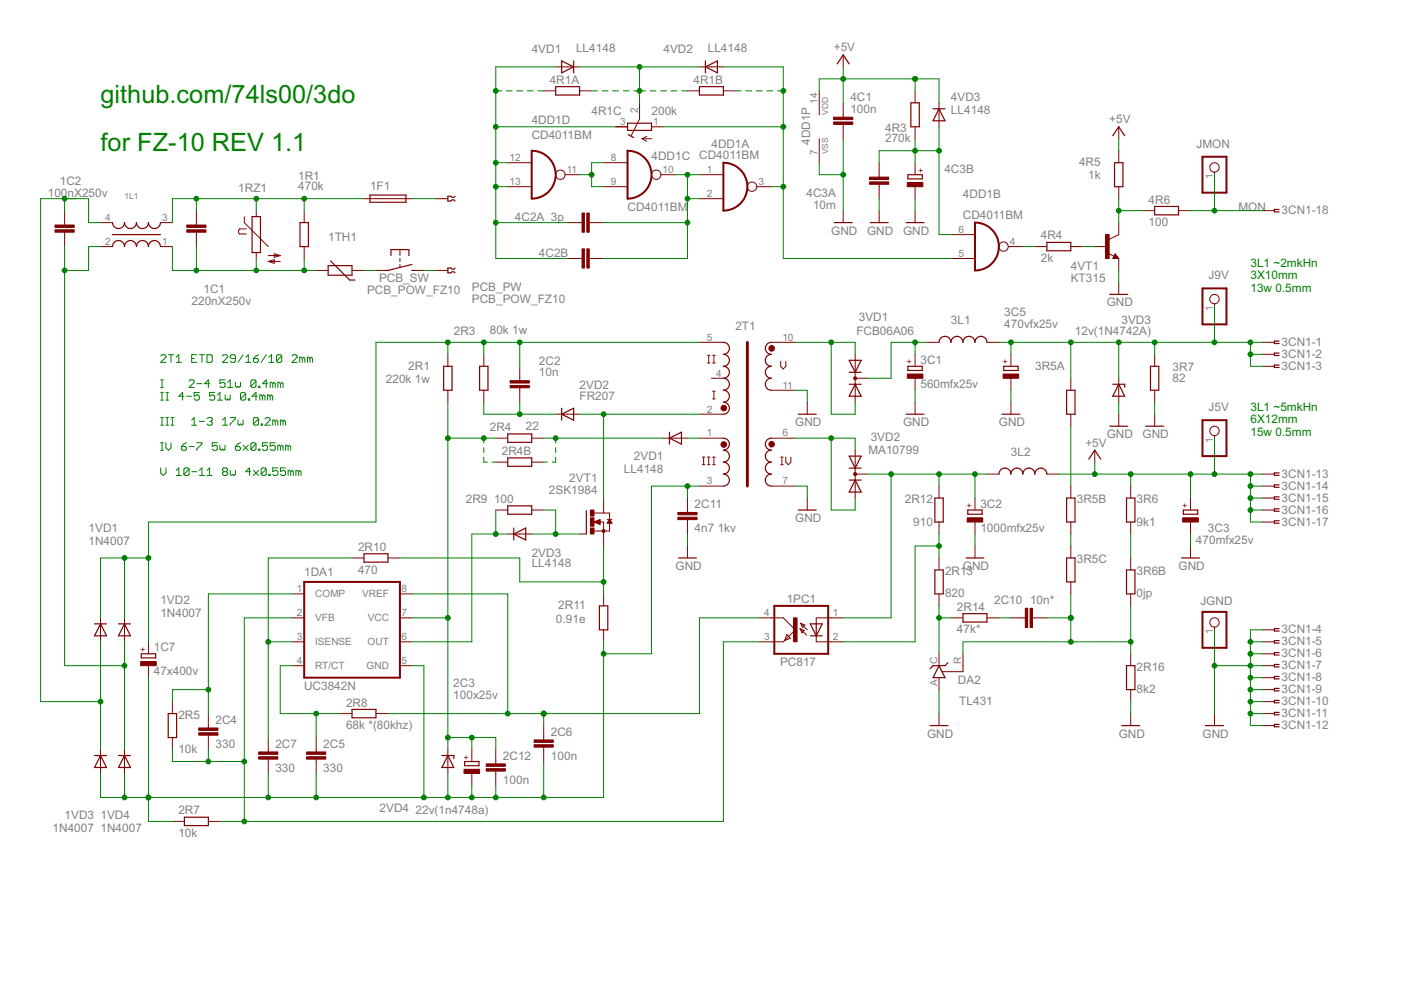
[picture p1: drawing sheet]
<svg xmlns="http://www.w3.org/2000/svg" width="297mm" height="210mm" viewBox="0 0 297 210" stroke-linecap="round" stroke-linejoin="round" font-family="sans-serif">
<g fill="none" stroke="#800000" stroke-width=".25">
<path d="M117.8 18.4h5.1v1.8h-5.1zM119.1 12.9l2.5 1.3-2.5 1.3zM121.6 12.9v2.6M148.3 18.4h5.1v1.8h-5.1zM149.6 14.2l2.5-1.3v2.6zM149.6 12.9v2.6M177.5 13.5l1.3-1.9 1.2 1.9M133.1 26.1h5v1.5h-5zM133.2 28.5l1.1 .7M192.5 37h3v.9h-3zM193.1 21.8h1.8v5.1h-1.8zM197.8 23.1h2.6"/>
<path d="M199.1 23.1l1.3 2.5h-2.6zM235.9 28.8l1.3-1.9 1.3 1.9M236.3 34.5h1.8v5.1h-1.8zM23.9 52.3a1.27 1.27 0 0 1 1.2-1.3 1.27 1.27 0 0 1 1.3 1.3 1.27 1.27 0 0 1 1.3-1.3 1.27 1.27 0 0 1 1.2 1.3 1.27 1.27 0 0 1 1.3-1.3 1.27 1.27 0 0 1 1.3 1.3 1.27 1.27 0 0 1 1.2-1.3 1.27 1.27 0 0 1 1.3 1.3M23.9 47.2a1.27 1.27 0 0 0 1.2 1.3 1.27 1.27 0 0 0 1.3-1.3 1.27 1.27 0 0 0 1.3 1.3 1.27 1.27 0 0 0 1.2-1.3 1.27 1.27 0 0 0 1.3 1.3 1.27 1.27 0 0 0 1.3-1.3 1.27 1.27 0 0 0 1.2 1.3 1.27 1.27 0 0 0 1.3-1.3M23.9 49.7h10.1M53.4 45.9h1.8v7.7h-1.8zM63.6 47.2h1.8v5.1h-1.8zM69.6 56.3h5v2.1h-5zM70.1 55.3l4 4.1h1.1M78.4 41.4h7.7v1.5h-7.7zM82.9 54.2v-1.3h3.8v1.3"/>
<path d="M87.3 56.1l-5 1.2h-.7M87.3 57.3h.7M96.5 56.8l-.5 .3-.4-.3h-.6v1h.6l.4-.2 .5 .2M96.5 41.6l-.5 .3-.4-.3h-.6v1h.6l.4-.2 .5 .2M176.9 47.2h3.8M184.5 47.2h3.8M192.1 47.2h3.8M222 51.4h5v1.8h-5zM236.4 54.3l.2 .3h-.4l.2-.5 .5 .6h-.7M244.8 43.8h5.1v1.8h-5.1zM271.2 44.4h-1v.5h1M94.1 77.7h1.7v5h-1.7z"/>
<path d="M101.7 77.7h1.8v5h-1.8zM153.4 72.6a1.27 1.27 0 0 1 1.3 1.3 1.27 1.27 0 0 1-1.3 1.2 1.27 1.27 0 0 1 1.3 1.3 1.27 1.27 0 0 1-1.3 1.3 1.27 1.27 0 0 1 1.3 1.2 1.27 1.27 0 0 1-1.3 1.3 1.27 1.27 0 0 1 1.3 1.3 1.27 1.27 0 0 1-1.3 1.2 1.27 1.27 0 0 1 1.3 1.3 1.27 1.27 0 0 1-1.3 1.3 1.27 1.27 0 0 1 1.3 1.3 1.27 1.27 0 0 1-1.3 1.2M163.5 72.6a1.27 1.27 0 0 0-1.2 1.3 1.27 1.27 0 0 0 1.2 1.2 1.27 1.27 0 0 0-1.2 1.3 1.27 1.27 0 0 0 1.2 1.3 1.27 1.27 0 0 0-1.2 1.2 1.27 1.27 0 0 0 1.2 1.3 1.27 1.27 0 0 0-1.2 1.3 1.27 1.27 0 0 0 1.2 1.2M180 76.4h2.6l-1.3 2.5zM180 78.9h2.6M192.5 77.7h3v.8h-3zM199.1 72.6a1.27 1.27 0 0 1 1.3-1.3 1.27 1.27 0 0 1 1.2 1.3 1.27 1.27 0 0 1 1.3-1.3 1.27 1.27 0 0 1 1.3 1.3 1.27 1.27 0 0 1 1.2-1.3 1.27 1.27 0 0 1 1.3 1.3 1.27 1.27 0 0 1 1.3-1.3 1.27 1.27 0 0 1 1.3 1.3M212.8 77.7h3.1v.8h-3.1zM235.3 62.4h3.8M243.9 77.7h1.8v5h-1.8zM271.2 72.3h-1v.5h1M271.2 74.9h-1v.5h1"/>
<path d="M271.2 77.4h-1v.5h1M107.7 92h5v1.8h-5zM107.7 97.1h5v1.8h-5zM119.1 87.8l2.5-1.2v2.5zM119.1 86.6v2.5M141.9 92.9l2.6-1.3v2.6zM141.9 91.6v2.6M153.4 92.9a1.27 1.27 0 0 1 1.3 1.3 1.27 1.27 0 0 1-1.3 1.2 1.27 1.27 0 0 1 1.3 1.3 1.27 1.27 0 0 1-1.3 1.3 1.27 1.27 0 0 1 1.3 1.3 1.27 1.27 0 0 1-1.3 1.2 1.27 1.27 0 0 1 1.3 1.3 1.27 1.27 0 0 1-1.3 1.3M163.5 92.9a1.27 1.27 0 0 0-1.2 1.3 1.27 1.27 0 0 0 1.2 1.2 1.27 1.27 0 0 0-1.2 1.3 1.27 1.27 0 0 0 1.2 1.3 1.27 1.27 0 0 0-1.2 1.3 1.27 1.27 0 0 0 1.2 1.2 1.27 1.27 0 0 0-1.2 1.3 1.27 1.27 0 0 0 1.2 1.3M169.2 87.8h3.9M180 81.5h2.6M180 96.7h2.6l-1.3 2.6z"/>
<path d="M180 99.3h2.6M181.3 81.5l1.3 2.5h-2.6zM192.1 87.8h3.8M212.4 87.8h3.8M226.1 82.7h1.8v5.1h-1.8zM230.8 97.3l1.3-1.9 1.3 1.9M235.3 90.4h3.8M235.9 81.5h2.6v.6M237.2 81.5l1.3 2.5h-2.6zM242.9 90.4h3.8M77.2 117.4h5.1v1.8h-5.1zM107.7 107.3h5v1.7h-5z"/>
<path d="M108.9 113.2l2.6-1.2v2.5zM108.9 112v2.5M124.3 108.3v4.9M143.8 118.3h3.9M169.2 108.1h3.9M180 101.8h2.6M181.3 101.8l1.3 2.5h-2.6zM198.2 105.6h1.8v5.1h-1.8zM204.8 118.3h3.8M205.2 108.1h3v.9h-3zM211.8 100.5a1.27 1.27 0 0 1 1.3-1.2 1.27 1.27 0 0 1 1.2 1.2 1.27 1.27 0 0 1 1.3-1.2 1.27 1.27 0 0 1 1.3 1.2 1.27 1.27 0 0 1 1.2-1.2 1.27 1.27 0 0 1 1.3 1.2 1.27 1.27 0 0 1 1.3-1.2 1.27 1.27 0 0 1 1.3 1.2M226.1 105.6h1.8v5.1h-1.8z"/>
<path d="M226.1 118.3h1.8v5.1h-1.8zM238.8 105.6h1.8v5.1h-1.8zM250.5 118.3h3.8M250.9 108.1h3v.9h-3zM271.2 100.3h-1v.5h1M271.2 102.8h-1v.5h1M271.2 105.3h-1v.6h1M271.2 107.9h-1v.5h1M271.2 110.4h-1v.5h1M20 132.3h2.6M21.3 132.3l1.3 2.5h-2.6zM25.1 132.3h2.6"/>
<path d="M26.4 132.3l1.3 2.5h-2.6zM30 138.6h3v.9h-3zM127.1 128.5h1.8v5h-1.8zM171.8 132.3h2.5l-1.2 2.5zM171.8 134.8h2.5M173.1 132.3v2.5M198.2 120.8h1.8v5.1h-1.8zM204.2 130.1h5.1v1.8h-5.1zM238.8 120.8h1.8v5.1h-1.8zM271.2 133.3h-1v.5h1M271.2 135.8h-1v.5h1M271.2 138.4h-1v.5h1"/>
<path d="M35.7 151.3h1.7v5.1h-1.7zM74.6 150.4h5.1v1.8h-5.1zM197.2 153.8h3.8M199.1 141.1l1.3 2.6h-2.6zM201 140.5l-.6 .6h-2.6l-.6 .7M237.8 153.8h3.8M238.8 141.1h1.8v5.1h-1.8zM255.6 153.8h3.8M271.2 140.9h-1v.5h1M271.2 143.4h-1v.5h1M271.2 146h-1v.5h1M271.2 148.5h-1v.5h1"/>
<path d="M271.2 151h-1v.6h1M271.2 153.6h-1v.5h1M20 160.2h2.6M21.3 160.2l1.3 2.5h-2.6zM25.1 160.2h2.6M26.4 160.2l1.3 2.5h-2.6zM39.1 173.3h5.1v1.7h-5.1zM93.7 160.2h2.5v.6M95 160.2l1.2 2.5h-2.5zM98.5 161.5h3.1v.8h-3.1z"/>
</g>
<g fill="none" stroke="#800000" stroke-width=".21">
<path d="M115.3 19.3h2.5M117.8 14.2h5.1M122.9 19.3h2.5M145.8 19.3h2.5M148.3 14.2h5.1M153.4 19.3h2.5M173.7 19.3v5M178.8 11.6v2.6M194 19.3v2.5M107.7 34.5h5M107.7 39.6h5M119.8 37h3.1"/>
<path d="M128 34.5h5.1M128 39.6h5.1M130.5 26.9h2.6M135.6 21.8v3.4l-1.8 3.6M136.1 29.4h2M136.1 29.4l1 .5M137.1 28.9l-1 .5M138.1 26.9h2.6M140.1 37h3.1M148.3 37h5.1M160.4 39.6h3.1M173.7 29.4v5.1"/>
<path d="M178.8 21.8v3M178.8 26.4v3M186.4 34.5v3M186.4 39.1v3M194 26.9v2.5M194 34.5v2.5M194 39.6v2.5M199.1 21.8v5.1M237.2 26.9v2.5M237.2 32v2.5M237.2 39.6v2.5M257.5 36.5v.5"/>
<path d="M13.7 44.7v3M13.7 49.2v3.1M21.3 52.3h2.6M21.3 47.2h2.6M34 52.3h2.6M34 47.2h2.6M41.6 44.7v3M41.6 49.2v3.1M51.8 45.9v1.3l5.1 5.1M52.2 48.5h-1.4l-.2 .3v.6l.2 .2h1.4M54.3 44.7v1.2M54.3 53.6v1.2"/>
<path d="M56.9 55.4h2.5M56.9 55.4l1.2-.3v.7zM56.9 54.2h2.5M58.1 53.8l1.3 .4-1.3 .4zM64.5 44.7v2.5M64.5 52.3v2.5M67 57.3h2.6M74.6 57.3h2.6M77.2 42.1h10.1M79.7 57.3h2.6M84.8 52.9v1.3M84.8 54.8v.6"/>
<path d="M84.8 56.1v.6M87.3 57.3h2.6M92.4 57.3h2.6M92.4 42.1h2.6M120.4 54.8h3M120.4 47.2h3M124.9 54.8h3.1M124.9 47.2h3.1M148.3 42.1h5.1M178.8 44.7v2.5M186.4 44.7v2.5M194 44.7v2.5"/>
<path d="M201.6 54.8h5.1M201.6 49.7h5.1M213.8 52.3h3.1M219.4 52.3h2.6M227 52.3h2.6M232.1 52.3h2.6M234.9 53.7l1.3 .6M236.4 53.8l.8 1h-1.3zM237.2 47.2v2.5l-2 1.1M237.2 54.8v2.5M237.2 59.9v2.5M242.3 44.7h2.5"/>
<path d="M249.9 44.7h2.5M267.7 44.7h2.5M95 75.1v2.6M102.6 75.1v2.6M110.2 77.7v3M148.3 72.6h5.1M150 77h.5M150 75.3h.5M150.3 75.3v1.7M151.1 77h.5M151.1 75.3h.5M151.4 75.3v1.7"/>
<path d="M163.5 72.6h5.1M165.5 76.6v1.1l.6 .5 .5-.5v-1.1M181.3 75.1v10.2M194 75.1v2.6M196.6 72.6h2.5M209.3 72.6h2.5M214.3 75.1v2.6M244.8 75.1v2.6M257.5 64.4v.6M267.7 72.6h2.5M267.7 75.1h2.5M267.7 77.7h2.5"/>
<path d="M95 82.7v2.6M102.6 82.7v2.6M105.1 92.9h2.6M105.1 98h2.6M110.2 82.2v3.1M112.7 92.9h2.6M112.7 98h2.6M117.8 87.8h5.1M140.7 92.9h5.1M148.3 87.8h5.1M148.3 92.9h5.1M148.9 98.5h.6"/>
<path d="M148.9 96.9h.6M149.2 96.9v1.6M150 98.5h.5M150 96.9h.5M150.3 96.9v1.6M150.8 80.2h2.6M151.1 84.6h.5M151.1 83h.5M151.1 98.5h.5M151.1 96.9h.5M151.4 83v1.6M151.4 96.9v1.6"/>
<path d="M163.5 82.7h5.1M163.5 92.9h5.1M165.5 98.5h.6M165.5 96.9h.6M165.8 96.9v1.6M166.6 96.9v1.1l.6 .5 .5-.5v-1.1M171.2 85.3v2.5M181.3 80.2h2.6M181.3 95.4v10.2M194 80.2v2.5M194 85.3v2.5M214.3 80.2v2.5"/>
<path d="M214.3 85.3v2.5M227 80.2v2.5M227 87.8v2.6M232.1 95.4v2.6M237.2 80.2v5.1M237.2 87.8v2.6M244.8 82.7v2.6M244.8 87.8v2.6M257.5 92.4v.5M74.6 118.3h2.6M82.3 118.3h2.5M105.1 108.1h2.6"/>
<path d="M107.7 113.2h5M112.7 108.1h2.6M122.9 113.2h1.4M125.9 110.7l1.3-.5v1zM126 108.8h3.2v1.4M126.1 110.7h1.1M126.1 110.6h1.1M126.4 110.8h.8M126.4 110.5h.8M126.7 111h.5M126.7 110.4h.5M127 111.1h.2"/>
<path d="M127 110.3h.2M127.1 110.7h.9v5.1M128 105.6v3.2M128.7 110.2h1.1M128.8 110.8h.9M128.9 110.7h.7M128.9 110.6h.6M129 110.5h.5M129.1 110.4h.3M129.2 110.3h.1M129.2 110.8v1.8h-3.3M129.2 110.2l.6 .7h-1.1z"/>
<path d="M145.8 105.6v3M145.8 110.2v3M145.8 115.8v2.5M148.3 103.1h5.1M163.5 103.1h5.1M171.2 105.6v2.5M181.3 100.5h2.6M199.1 103.1v2.5M199.1 110.7v2.5M199.1 118.3v2.5M206.7 105.6v2.5M206.7 110.7v2.5"/>
<path d="M206.7 115.8v2.5M209.3 100.5h2.5M222 100.5h2.5M227 103.1v2.5M227 110.7v2.5M227 115.8v2.5M239.7 103.1v2.5M239.7 110.7v2.5M239.7 118.3v2.5M252.4 105.6v2.5M252.4 110.7v2.5M252.4 115.8v2.5"/>
<path d="M267.7 108.1h2.5M267.7 110.7h2.5M267.7 103.1h2.5M267.7 100.5h2.5M267.7 105.6h2.5M21.3 131v5.1M26.4 131v5.1M31.5 136.1v2.5M62 125.9h2.5M62 131h2.5M62 136.1h2.5M84.8 125.9h2.5"/>
<path d="M84.8 131h2.5M84.8 136.1h2.5M128 125.9v2.6M128 133.5v2.6M161 131h5.1l2.5 2.5-2.5 2.6h-5.1M166.8 134.6l.8 .7-1.3 .5zM169.6 133.3l1.4 1.4M169.6 133.3l.9 .4-.5 .5zM169.8 132.1l.8 .4-.5 .5zM169.8 132.1l1.4 1.4M173.1 134.8v1.3h5.7M178.8 131h-5.7v1.3"/>
<path d="M199.1 125.9v2.6M199.1 138.6v2.5M201.6 131h2.6M204.2 138.6v3.8h-4.5M209.3 131h2.5M214.3 131h3.1M218.9 131h3.1M227 123.4v2.5M239.7 125.9v2.6M239.7 138.6v2.5M257.5 133v.5M267.7 136.1h2.5"/>
<path d="M267.7 133.5h2.5M267.7 138.6h2.5M21.3 158.9v5.1M26.4 158.9v5.1M31.5 141.1v2.6M36.6 148.8v2.5M36.6 156.4v2.5M44.2 151.3v3M44.2 155.9v3M56.9 156.4v3M62 141.1h2.5M67 156.4v3"/>
<path d="M72.1 151.3h2.5M79.7 151.3h2.6M84.8 141.1h2.5M95 158.9v5.1M100 158.9v2.6M105.1 158.9v3.1M115.3 153.8v3.1M115.3 158.4v3.1M199.1 143.7v2.5M199.1 151.3v2.5M239.7 146.2v2.6M239.7 151.3v2.5"/>
<path d="M257.5 151.3v2.5M267.7 141.1h2.5M267.7 151.3h2.5M267.7 143.7h2.5M267.7 146.2h2.5M267.7 148.8h2.5M267.7 153.8h2.5M36.6 174.2h2.5M44.2 174.2h2.5M56.9 161v3M67 161v3M100 164v2.5"/>
<path d="M105.1 163.5v3"/>
<circle cx="118.8" cy="37" r=".99"/>
<circle cx="139.1" cy="37" r=".99"/>
<circle cx="159.4" cy="39.6" r=".99"/>
<circle cx="257.5" cy="35.5" r=".99"/>
<circle cx="212.8" cy="52.3" r=".99"/>
<circle cx="257.5" cy="63.4" r=".99"/>
<circle cx="257.5" cy="91.4" r=".99"/>
<circle cx="257.5" cy="132" r=".99"/>
</g>
<path d="M112.7 32a5.1 5.1 0 0 1 5.1 5 5.1 5.1 0 0 1-5.1 5.1zM133.1 32a5.1 5.1 0 0 1 5 5 5.1 5.1 0 0 1-5 5.1zM153.4 34.5a5.1 5.1 0 0 1 5.1 5.1 5.1 5.1 0 0 1-5.1 5.1zM255 33.2h5v7.7h-5zM206.7 47.2a5.1 5.1 0 0 1 5.1 5.1 5.1 5.1 0 0 1-5.1 5zM255 61.2h5v7.6h-5zM255 89.1h5v7.6h-5zM64.5 123.4h20.3v20.3h-20.3zM164.2 128.5h11.4v10.1h-11.4zM255 129.7h5v7.7h-5z" fill="none" stroke="#800000" stroke-width=".42"/>
<g fill="#800000" stroke="#800000" stroke-width=".21">
<path d="M123.4 45.2h.5v4h-.5z"/>
<path d="M124.4 45.2h.5v4h-.5z"/>
<path d="M176.7 25.9h4.1v.5h-4.1z"/>
<path d="M176.7 24.8h4.1v.6h-4.1z"/>
<path d="M123.4 52.8h.5v4h-.5z"/>
<path d="M124.4 52.8h.5v4h-.5z"/>
<path d="M168.2 131h.8v5.1h-.8z"/>
<path d="M113.2 157.9h4.1v.5h-4.1z"/>
<path d="M113.2 156.9h4.1v.5h-4.1z"/>
<path d="M54.8 160.4h4.1v.6h-4.1z"/>
<path d="M54.8 159.4h4.1v.5h-4.1z"/>
<path d="M65 160.4h4.1v.6h-4.1z"/>
<path d="M65 159.4h4.1v.5h-4.1z"/>
<path d="M42.1 155.4h4.1v.5h-4.1z"/>
<path d="M42.1 154.3h4.1v.6h-4.1z"/>
<path d="M98.4 163.1h3.3v.9h-3.3z"/>
<path d="M217.4 129h.5v4h-.5z"/>
<path d="M218.4 129h.5v4h-.5z"/>
<path d="M29.8 140.3h3.3v.8h-3.3z"/>
<path d="M125.2 112h.7v1.2h-.7z"/>
<path d="M125.2 108.1h.7v1.3h-.7z"/>
<path d="M125.2 109.8h.7v1.8h-.7z"/>
<path d="M108.2 81.7h4v.5h-4z"/>
<path d="M108.2 80.7h4v.5h-4z"/>
<path d="M143.7 109.7h4.1v.5h-4.1z"/>
<path d="M143.7 108.6h4.1v.6h-4.1z"/>
<path d="M234.4 49.7h.8v5.1h-.8z"/>
<path d="M205.1 109.8h3.3v.9h-3.3z"/>
<path d="M192.4 79.3h3.3v.9h-3.3z"/>
<path d="M250.8 109.8h3.3v.9h-3.3z"/>
<path d="M212.7 79.3h3.3v.9h-3.3z"/>
<path d="M11.7 48.7h4v.5h-4z"/>
<path d="M11.7 47.7h4v.5h-4z"/>
<path d="M192.4 38.7h3.3v.9h-3.3z"/>
<path d="M39.6 48.7h4.1v.5h-4.1z"/>
<path d="M39.6 47.7h4.1v.5h-4.1z"/>
<path d="M184.4 38.6h4v.5h-4z"/>
<path d="M184.4 37.5h4v.6h-4z"/>
<path d="M103.1 163h4v.5h-4z"/>
<path d="M103.1 162h4v.5h-4z"/>
</g>
<g fill="#800000" stroke="#800000" stroke-width=".21">
<circle cx="128" cy="112.6" r=".33"/>
<circle cx="163.6" cy="73.9" r=".6"/>
<circle cx="153.5" cy="94.2" r=".61"/>
<circle cx="163.6" cy="94.2" r=".6"/>
<circle cx="153.5" cy="86.5" r=".61"/>
<circle cx="181.3" cy="80.2" r=".33"/>
<circle cx="181.3" cy="100.5" r=".33"/>
</g>
<path d="M158.5 72.6v30.5" fill="none" stroke="#800000" stroke-width=".61"/>
<g fill="none" stroke="#008000" stroke-width=".21">
<path d="M105.1 19.3h1.3M107.4 19.3h1.2M109.6 19.3h1.2M111.8 19.3h1.3M114 19.3h1.3M117.8 14.2h-12.7v40.6h15.3M122.9 14.2h25.4M125.4 19.3h1.3M127.7 19.3h1.2M129.9 19.3h1.2M132.1 19.3h1.3M134.4 19.3h2.4"/>
<path d="M135.6 14.2v7.6M137.8 19.3h1.3M140.1 19.3h1.2M142.3 19.3h1.2M144.5 19.3h1.3M153.4 14.2h12.7v40.6h35.5M155.9 19.3h1.2M158.1 19.3h1.3M160.4 19.3h1.2M162.6 19.3h1.3M164.8 19.3h1.3M173.7 19.3v-2.6h25.4v5.1"/>
<path d="M178.8 14.2v7.6M194 16.7v2.6M105.1 34.5h2.6M105.1 39.6h2.6M105.1 26.9h25.4M122.9 37h2.5M128 34.5h-2.6v5.1h2.6M140.7 26.9h25.4M143.2 37h5.1M145.8 37v17.8h-17.8M163.5 39.6h2.6M173.7 34.5v2.5h5.1"/>
<path d="M178.8 29.4v15.3M194 29.4v5.1M199.1 26.9v22.8h2.5M199.1 32h-12.7v2.5M237.2 29.4v2.6M257.5 37v7.7M13.7 52.3v88.8h12.7M13.7 42.1v2.6M21.3 47.2h-2.5v-5.1h-10.2v106.7h12.7M21.3 52.3h-2.5v5h-5.1M36.6 52.3v5h30.4M41.6 42.1v2.6"/>
<path d="M41.6 52.3v5M54.3 42.1v2.6M54.3 54.8v2.5M64.5 42.1v2.6M64.5 54.8v2.5M77.2 42.1h-40.6v5.1M77.2 57.3h2.5M87.3 42.1h5.1M89.9 57.3h2.5M105.1 47.2h15.3M128 47.2h17.8M145.8 42.1h2.5"/>
<path d="M186.4 42.1v2.6M194 42.1v2.6M216.9 52.3h2.5M229.6 52.3h2.5M237.2 42.1v5.1M237.2 57.3v2.6M237.2 44.7h5.1M252.4 44.7h15.3M34.1 75.5l.3-.3h.5l.3 .3v.2l-1.1 1.1h1.1M35.7 75.2h1.1M36.3 75.2v1.6M37.4 76.8h1"/>
<path d="M37.4 75.7l.5-.5v1.6M40.6 76h.6M41.7 75.2h-1.1v1.6h1.1M42.3 75.2h1M42.8 75.2v1.6M43.9 75.2h.8l.3 .3v1.1l-.3 .2h-.8zM47.2 75.5l.3-.3h.5l.3 .3v.2l-1.1 1.1h1.1M49.9 76h-.8l-.3-.3v-.2l.3-.3h.5l.3 .3v1.1l-.3 .2h-.5l-.3-.2M51.5 75.2l-1 1.6M52.1 76.8h1.1M52.1 75.7l.5-.5v1.6M53.7 76h.8l.3 .3v.3l-.3 .2h-.5l-.3-.2z"/>
<path d="M54.8 75.2l-1.1 .8M56.5 75.2l-1.1 1.6M57 76.8h1.1M57 75.7l.6-.5v1.6M59.7 75.5v1.1l-.2 .2h-.6l-.3-.2M59.7 75.5l-.2-.3h-.6l-.3 .3v1.1M59.7 75.5l-1.1 1.1M61.9 75.5l.3-.3h.5l.3 .3v.2l-1.1 1.1h1.1M64.1 76l-.3-.3h-.3v1.1M64.1 76v.8M64.1 76l.3-.3 .2 .3v.8M65.7 76l-.2-.3h-.3v1.1"/>
<path d="M65.7 76v.8M65.7 76l.3-.3 .3 .3v.8M95 72.6v2.5M102.6 72.6v2.5M110.2 72.6v5.1M148.3 72.6h-68.6v38.1h-48.2v25.4M168.6 72.6h12.7v2.5M176.2 72.6v15.2h5.1v-2.5M194 72.6v2.5M196.6 72.6h-7.7v7.6h-5M211.8 72.6h55.9M214.3 72.6v2.5"/>
<path d="M227 72.6v7.6M237.2 72.6v7.6M244.8 72.6v2.5M257.5 65v7.6M265.1 72.6v5.1h2.6M265.1 75.1h2.6M34.1 99.2v1.1l.5 .5 .6-.5v-1.1M34.1 82.2h.5M34.1 80.5h.5M34.1 84.8h.5M34.1 83.2h.5M34.1 90.1h.5"/>
<path d="M34.1 88.5h.5M34.1 95.5h.5M34.1 93.9h.5M34.4 80.5v1.7M34.4 83.2v1.6M34.4 88.5v1.6M34.4 93.9v1.6M35.2 93.9v1.1l.5 .5 .6-.5v-1.1M35.2 84.8h.5M35.2 83.2h.5M35.2 90.1h.5M35.2 88.5h.5"/>
<path d="M35.5 83.2v1.6M35.5 88.5v1.6M36.3 90.1h.5M36.3 88.5h.5M36.5 88.5v1.6M37.4 99.7l.5-.5v1.6M38.5 94.7h.8l.2 .3v.2l-.2 .3h-.6l-.2-.3zM39 84h-1.1l.8-.8v1.6M39.5 84h1.1M39.5 93.9l-.5 .2-.5 .6M40.1 80.8l.3-.3h.5l.3 .3v.3l-1.1 1.1h1.1M40.1 94.7h1.1"/>
<path d="M40.1 99.5v1.1l-.3 .2h-.5l-.3-.2M40.1 99.5l-.3-.3h-.5l-.3 .3v1.1M40.1 99.5l-1.1 1.1M40.6 89.1l.6-.6v1.6M40.6 90.1h1.1M41.7 81.3h1.1M41.7 93.9h1.1v.2l-1.1 1.1v.3M42.3 99.7l.5-.5v1.6M42.3 83.2h-1.1v.8l.5-.3h.3l.3 .3v.6l-.3 .2h-.6l-.2-.2M42.3 89.3h1M43.9 88.8l.3-.3h.5l.3 .3v.3l-.3 .2M43.9 99.7l.5-.5v1.6"/>
<path d="M44.4 81.3h-1l.8-.8v1.7M44.4 89.3h.3M44.7 89.3l.3 .3v.3l-.3 .2h-.5l-.3-.2M45.5 83.2h-1.1v.8l.9-.3 .2 .3v.6l-.2 .2h-.6l-.3-.2M46.1 93.9h-1.1v.8l.8-.3 .3 .3v.5l-.3 .3h-.5l-.3-.3M46.1 83.7l.5-.5v1.6M46.1 84.8h1.1M46.6 94.4v.8l.3 .3 .3-.3 .3 .3 .2-.3v-.8M47.2 89.1l.5-.6v1.6M47.2 90.1h1.1M47.7 80.5h-1.1v.8l.9-.2 .2 .2v.6l-.2 .3h-.6l-.3-.3M47.7 83.7v.9l.3 .2 .3-.2 .2 .2 .3-.2v-.9"/>
<path d="M48.3 81.1l.5-.6v1.7M48.3 82.2h1.1M48.8 88.5h1.1v.3l-1.1 1.1v.2M48.8 99.7v.9l.3 .2 .3-.2 .2 .2 .3-.2v-.9M49.9 81.1v.8l.3 .3 .3-.3 .2 .3 .3-.3v-.8M49.9 94.7h.8l.3 .3v.2l-.3 .3h-.5l-.3-.3zM50.5 89.1v.8l.2 .2 .3-.2 .3 .2 .2-.2v-.8M51 93.9l-.5 .2-.6 .6M51.5 94.4l1.1 1.1M52.1 83.5l-.3-.3h-.5l-.3 .3v1.1M52.1 83.5v1.1l-.3 .2h-.5l-.3-.2M52.1 83.5l-1.1 1.1"/>
<path d="M52.6 94.4l-1.1 1.1M52.6 84.6h.3v.2h-.3zM53.7 99.7l1.1 1.1M54.3 80.8v1.1l-.3 .3h-.6l-.2-.3M54.3 80.8l-.3-.3h-.6l-.2 .3v1.1M54.3 94.1l-.3-.2h-.6l-.2 .2v1.1M54.3 94.1v1.1l-.3 .3h-.6l-.2-.3M54.3 80.8l-1.1 1.1M54.3 94.1l-1.1 1.1M54.5 84h-1.1l.9-.8v1.6M54.8 88.8l-.3-.3h-.5l-.3 .3v1.1M54.8 81.9h.3v.3h-.3z"/>
<path d="M54.8 88.8v1.1l-.3 .2h-.5l-.3-.2M54.8 95.2h.3v.3h-.3zM54.8 88.8l-1.1 1.1M54.8 99.7l-1.1 1.1M55.4 89.9h.2v.2h-.2zM55.6 84l-.2-.3h-.3v1.1M55.6 84v.8M55.6 84l.3-.3 .3 .3v.8M56.2 88.8l.3-.3h.5l.3 .3v.3l-1.1 1h1.1M56.5 99.5v1.1l-.3 .2h-.6l-.2-.2M56.5 99.5l-.3-.3h-.6l-.2 .3v1.1M56.5 99.5l-1.1 1.1"/>
<path d="M56.7 93.9h-1.1v.8l.9-.3 .2 .3v.5l-.2 .3h-.6l-.3-.3M56.7 81.3h-1.1l.9-.8v1.7M57.3 84v.8M57.3 84l.3-.3 .2 .3v.8M57.3 84l-.3-.3h-.3v1.1M57.8 81.3l-.2-.2h-.3v1.1M57.8 81.3v.9M57.8 81.3l.3-.2 .3 .2v.9M58.4 89.3l.2-.2 .3 .2v.8M58.4 93.9h-1.1v.8l.8-.3 .3 .3v.5l-.3 .3h-.5l-.3-.3M58.4 89.3l-.3-.2h-.3v1M58.4 89.3v.8"/>
<path d="M58.9 99.2h-1.1v.8l.8-.3 .3 .3v.6l-.3 .2h-.5l-.3-.2M59.5 81.3l-.3-.2h-.3v1.1M59.5 94.7l-.3-.3h-.3v1.1M59.5 81.3v.9M59.5 94.7v.8M59.5 81.3l.2-.2 .3 .2v.9M59.5 94.7l.2-.3 .3 .3v.8M60 89.3l-.3-.2h-.2v1M60 89.3v.8M60 89.3l.3-.2 .2 .2v.8M60.5 99.2h-1v.8l.8-.3 .2 .3v.6l-.2 .2h-.6l-.2-.2M61.1 94.7l-.3-.3h-.2v1.1"/>
<path d="M61.1 94.7v.8M61.1 94.7l.3-.3 .2 .3v.8M95 85.3v73.6M95 92.9h10.1M102.6 96.9v1.1h.8M102.6 85.3v2.5h15.2M102.6 92.9v1M102.6 94.9v1M104.4 98h.7M110.2 85.3v2.5M115.3 92.9h25.4M115.3 98h.8"/>
<path d="M117.8 96.9v1.1h-.7M117.8 92.9v1M117.8 94.9v1M122.9 87.8h25.4M128 87.8v17.8M145.8 92.9h2.5M168.6 82.7h2.6v2.6M168.6 92.9h12.7v2.5M176.2 92.9v15.2h5.1v-2.5M194 82.7v2.6M214.3 82.7v2.6M227 90.4v12.7"/>
<path d="M232.1 98v2.5M237.2 85.3v2.5M244.8 85.3v2.5M257.5 92.9v7.6M26.4 118.3v12.7M31.5 118.3h-10.2v12.7M37.4 100.8h1M40.6 100h1.1M42.3 100.8h1M43.9 100.8h1.1M47.5 100l-.3-.3v-.2l.3-.3h.5l.3 .3v.2l-.3 .3M47.5 100l-.3 .3v.3l.3 .2h.5l.3-.2v-.3l-.3-.3"/>
<path d="M47.5 100h.5M53.2 100h-1.1l.8-.8v1.6M57 100.6h.3v.2h-.3zM61.6 100l-.2-.3h-.3v1.1M61.6 100v.8M61.6 100l.3-.3 .3 .3v.8M63.3 100l-.3-.3h-.3v1.1M63.3 100v.8M63.3 100l.2-.3 .3 .3v.8M74.6 118.3h-17.7v38.1M84.8 118.3h25.4v5.1h17.8M105.1 108.1v5.1"/>
<path d="M107.7 113.2h-7.7v22.9h-12.7M112.7 113.2h10.2M115.3 108.1h2.5v5.1M128 115.8v10.1M145.8 103.1v2.5M145.8 113.2v2.6M148.3 103.1h-10.2v35.5h-10.1M168.6 103.1h2.6v2.5M183.9 100.5h25.4M188.9 100.5v30.5h-10.1M199.1 115.8h-5.1v20.3h-15.2M199.1 100.5v2.6"/>
<path d="M199.1 113.2v5.1M206.7 100.5v5.1M206.7 113.2v2.6M224.5 100.5h43.2M227 113.2v2.6M239.7 100.5v2.6M239.7 113.2v5.1M252.4 100.5v5.1M252.4 113.2v2.6M265.1 100.5v10.2h2.6M265.1 103.1h2.6M265.1 105.6h2.6"/>
<path d="M265.1 108.1h2.6M21.3 136.1v22.8M26.4 136.1v22.8M56.9 136.1h5.1M62 125.9h-17.8v25.4M62 131h-10.2v43.2M87.3 125.9h20.4v25.4M87.3 131h7.7M128 136.1v33h-106.7v-5.1M161 131h-12.7v20.3h-66M161 136.1h-7.6v38.1h-106.7M199.1 128.5v10.1"/>
<path d="M199.1 131h2.5M211.8 131h2.5M222 131h5M227 125.9v10.2M239.7 128.5v10.1M239.7 136.1h-35.5v2.5M257.5 133.5v17.8M265.1 138.6h2.6M265.1 136.1h2.6M267.7 133.5h-2.6v20.3h2.6M31.5 143.7v30.5h5.1M36.6 158.9v2.6h15.2"/>
<path d="M44.2 158.9v2.6M44.2 146.2h-7.6v2.6M62 141.1h-2.6v10.2h12.7M67 151.3v5.1M87.3 141.1h2.6v28M95 156.4h10.1v2.5M100 156.4v2.5M115.3 151.3v2.5M199.1 146.2v5.1M239.7 148.8v2.5M257.5 141.1h10.2M265.1 151.3h2.6"/>
<path d="M265.1 148.8h2.6M265.1 146.2h2.6M265.1 143.7h2.6M26.4 164v5.1M56.9 164v5.1M67 164v5.1M95 164v5.1M100 166.5v2.6M105.1 166.5v2.6M115.3 161.5v7.6"/>
</g>
<g fill="#008000" stroke="#008000" stroke-width=".21">
<circle cx="105.1" cy="26.9" r=".51"/>
<circle cx="105.1" cy="34.5" r=".51"/>
<circle cx="105.1" cy="39.6" r=".51"/>
<circle cx="105.1" cy="47.2" r=".51"/>
<circle cx="105.1" cy="19.3" r=".51"/>
<circle cx="125.4" cy="37" r=".51"/>
<circle cx="166.1" cy="19.3" r=".51"/>
<circle cx="166.1" cy="26.9" r=".51"/>
<circle cx="166.1" cy="39.6" r=".51"/>
<circle cx="135.6" cy="14.2" r=".51"/>
<circle cx="135.6" cy="19.3" r=".51"/>
<circle cx="252.4" cy="100.5" r=".51"/>
<circle cx="239.7" cy="100.5" r=".51"/>
<circle cx="265.1" cy="105.6" r=".51"/>
<circle cx="265.1" cy="103.1" r=".51"/>
<circle cx="265.1" cy="108.1" r=".51"/>
<circle cx="257.5" cy="100.5" r=".51"/>
<circle cx="232.1" cy="100.5" r=".51"/>
<circle cx="265.1" cy="100.5" r=".51"/>
<circle cx="178.8" cy="16.7" r=".51"/>
<circle cx="194" cy="16.7" r=".51"/>
<circle cx="265.1" cy="151.3" r=".51"/>
<circle cx="265.1" cy="148.8" r=".51"/>
<circle cx="265.1" cy="146.2" r=".51"/>
<circle cx="265.1" cy="143.7" r=".51"/>
<circle cx="265.1" cy="141.1" r=".51"/>
<circle cx="265.1" cy="138.6" r=".51"/>
<circle cx="265.1" cy="136.1" r=".51"/>
<circle cx="257.5" cy="141.1" r=".51"/>
<circle cx="178.8" cy="37" r=".51"/>
<circle cx="145.8" cy="47.2" r=".51"/>
<circle cx="145.8" cy="42.1" r=".51"/>
<circle cx="145.8" cy="37" r=".51"/>
<circle cx="115.3" cy="151.3" r=".51"/>
<circle cx="107.7" cy="151.3" r=".51"/>
<circle cx="67" cy="151.3" r=".51"/>
<circle cx="67" cy="169.1" r=".51"/>
<circle cx="31.5" cy="169.1" r=".51"/>
<circle cx="95" cy="169.1" r=".51"/>
<circle cx="100" cy="169.1" r=".51"/>
<circle cx="115.3" cy="169.1" r=".51"/>
<circle cx="89.9" cy="169.1" r=".51"/>
<circle cx="56.9" cy="169.1" r=".51"/>
<circle cx="145.8" cy="103.1" r=".51"/>
<circle cx="26.4" cy="169.1" r=".51"/>
<circle cx="128" cy="138.6" r=".51"/>
<circle cx="105.1" cy="169.1" r=".51"/>
<circle cx="56.9" cy="136.1" r=".51"/>
<circle cx="44.2" cy="146.2" r=".51"/>
<circle cx="95" cy="131" r=".51"/>
<circle cx="95" cy="156.4" r=".51"/>
<circle cx="95" cy="92.9" r=".51"/>
<circle cx="102.6" cy="92.9" r=".51"/>
<circle cx="100" cy="156.4" r=".51"/>
<circle cx="105.1" cy="113.2" r=".51"/>
<circle cx="117.8" cy="113.2" r=".51"/>
<circle cx="199.1" cy="115.8" r=".51"/>
<circle cx="206.7" cy="100.5" r=".51"/>
<circle cx="199.1" cy="100.5" r=".51"/>
<circle cx="188.9" cy="100.5" r=".51"/>
<circle cx="199.1" cy="131" r=".51"/>
<circle cx="128" cy="87.8" r=".51"/>
<circle cx="110.2" cy="72.6" r=".51"/>
<circle cx="26.4" cy="118.3" r=".51"/>
<circle cx="31.5" cy="118.3" r=".51"/>
<circle cx="95" cy="72.6" r=".51"/>
<circle cx="102.6" cy="72.6" r=".51"/>
<circle cx="117.8" cy="92.9" r=".51"/>
<circle cx="257.5" cy="44.7" r=".51"/>
<circle cx="110.2" cy="87.8" r=".51"/>
<circle cx="41.6" cy="57.3" r=".51"/>
<circle cx="54.3" cy="57.3" r=".51"/>
<circle cx="64.5" cy="57.3" r=".51"/>
<circle cx="41.6" cy="42.1" r=".51"/>
<circle cx="54.3" cy="42.1" r=".51"/>
<circle cx="64.5" cy="42.1" r=".51"/>
<circle cx="51.8" cy="161.5" r=".51"/>
<circle cx="51.8" cy="174.2" r=".51"/>
<circle cx="44.2" cy="161.5" r=".51"/>
<circle cx="176.2" cy="72.6" r=".51"/>
<circle cx="176.2" cy="92.9" r=".51"/>
<circle cx="194" cy="72.6" r=".51"/>
<circle cx="227" cy="136.1" r=".51"/>
<circle cx="227" cy="131" r=".51"/>
<circle cx="239.7" cy="136.1" r=".51"/>
<circle cx="21.3" cy="148.8" r=".51"/>
<circle cx="13.7" cy="42.1" r=".51"/>
<circle cx="214.3" cy="72.6" r=".51"/>
<circle cx="244.8" cy="72.6" r=".51"/>
<circle cx="227" cy="72.6" r=".51"/>
<circle cx="265.1" cy="75.1" r=".51"/>
<circle cx="257.5" cy="72.6" r=".51"/>
<circle cx="265.1" cy="72.6" r=".51"/>
<circle cx="237.2" cy="72.6" r=".51"/>
<circle cx="26.4" cy="141.1" r=".51"/>
<circle cx="13.7" cy="57.3" r=".51"/>
<circle cx="237.2" cy="44.7" r=".51"/>
<circle cx="194" cy="32" r=".51"/>
<circle cx="199.1" cy="32" r=".51"/>
<circle cx="128" cy="123.4" r=".51"/>
</g>
<g font-size="6" fill="#008000">
<text x="21.3" y="21.8">github.com/74ls00/3do</text>
<text x="21.3" y="32">for FZ-10 REV 1.1</text>
</g>
<g font-size="2.8" fill="#808080">
<text x="112.7" y="11.2">4VD1</text>
<text x="122.1" y="11.1">LL4148</text>
<text x="140.7" y="11.2">4VD2</text>
<text x="150.1" y="11.1">LL4148</text>
<text x="176.8" y="10.9">+5V</text>
<text x="116.5" y="17.8">4R1A</text>
<text x="147" y="17.8">4R1B</text>
<text x="180.3" y="24">100n</text>
<text x="180.3" y="21.4">4C1</text>
<text x="201.6" y="21.3">4VD3</text>
<text x="112.7" y="29.4">CD4011BM</text>
<text x="112.7" y="26.2">4DD1D</text>
<text x="125.4" y="24.5">4R1C</text>
<text x="138.1" y="24.3">200k</text>
<text x="187.7" y="27.9">4R3</text>
<text x="201.6" y="24.1">LL4148</text>
<text x="235.2" y="26.1">+5V</text>
<text x="138.1" y="33.9">4DD1C CD4011BM</text>
<text x="150.8" y="31.3">4DD1A</text>
<text x="171.8" y="30.7" transform="rotate(-90 171.8 30.7)">4DD1P</text>
<text x="187.7" y="30.2">270k</text>
<text x="228.8" y="35.2">4R5</text>
<text x="253.7" y="31.3">JMON</text>
<text x="10.1" y="41.7">100nX250v</text>
<text x="12.7" y="39.2">1C2</text>
<text x="50.5" y="40.7">1RZ1</text>
<text x="63.2" y="40.3">470k</text>
<text x="63.2" y="38.1">1R1</text>
<text x="78.5" y="40.2">1F1</text>
<text x="171" y="41.7">4C3A</text>
<text x="200.2" y="36.8">4C3B</text>
<text x="204.2" y="42">4DD1B</text>
<text x="230.7" y="38.1">1k</text>
<text x="109.2" y="46.8">4C2A 3p</text>
<text x="133.1" y="44.7">CD4011BM</text>
<text x="172.4" y="44.3">10m</text>
<text x="204.2" y="46.4">CD4011BM</text>
<text x="243.5" y="48">100</text>
<text x="243.5" y="43.2">4R6</text>
<text x="262.6" y="44.7">MON</text>
<text x="271.7" y="45.4">3CN1-18</text>
<text x="69.6" y="51">1TH1</text>
<text x="176.2" y="49.7">GND</text>
<text x="183.9" y="49.7">GND</text>
<text x="191.5" y="49.7">GND</text>
<text x="220.7" y="50.8">4R4</text>
<text x="80.4" y="59.9">PCB_SW</text>
<text x="114.3" y="54.4">4C2B</text>
<text x="220.7" y="55.6">2k</text>
<text x="227" y="59.9">KT315</text>
<text x="227" y="57.4">4VT1</text>
<text x="256.2" y="59.3">J9V</text>
<text x="40.6" y="64.6">220nX250v</text>
<text x="43.2" y="62">1C1</text>
<text x="77.8" y="62.4">PCB_POW_FZ10</text>
<text x="100" y="64.2">PCB_POW_FZ10</text>
<text x="100" y="61.7">PCB_PW</text>
<text x="234.6" y="65">GND</text>
<text x="96.2" y="71.1">2R3</text>
<text x="103.9" y="70.8">80k 1w</text>
<text x="155.9" y="70">2T1</text>
<text x="181.6" y="71">FCB06A06</text>
<text x="182.1" y="68">3VD1</text>
<text x="201.6" y="68.8">3L1</text>
<text x="212.9" y="69.6">470vfx25v</text>
<text x="212.9" y="67">3C5</text>
<text x="227.9" y="70.9">12v(1N4742A)</text>
<text x="237.8" y="68.7">3VD3</text>
<text x="114.3" y="77.3">2C2</text>
<text x="195.2" y="77.2">3C1</text>
<text x="271.7" y="73.3">3CN1-1</text>
<text x="271.7" y="75.9">3CN1-2</text>
<text x="81.8" y="81.2">220k 1w</text>
<text x="86.6" y="78.4">2R1</text>
<text x="114.3" y="79.8">10n</text>
<text x="122.9" y="82.5">2VD2</text>
<text x="195.2" y="82.3">560mfx25v</text>
<text x="219.5" y="78.4">3R5A</text>
<text x="248.6" y="81">82</text>
<text x="248.6" y="78.7">3R7</text>
<text x="271.7" y="78.4">3CN1-3</text>
<text x="122.9" y="84.8">FR207</text>
<text x="256.2" y="87.2">J5V</text>
<text x="103.9" y="91.4">2R4</text>
<text x="111.5" y="91.1">22</text>
<text x="168.6" y="90.4">GND</text>
<text x="184.6" y="93.4">3VD2</text>
<text x="191.5" y="90.4">GND</text>
<text x="211.8" y="90.4">GND</text>
<text x="230.1" y="94.7">+5V</text>
<text x="234.6" y="92.9">GND</text>
<text x="242.3" y="92.9">GND</text>
<text x="106.4" y="96.5">2R4B</text>
<text x="132.3" y="100.3">LL4148</text>
<text x="134.4" y="97.5">2VD1</text>
<text x="184.1" y="96.4">MA10799</text>
<text x="214.3" y="96.7">3L2</text>
<text x="271.7" y="101.3">3CN1-13</text>
<text x="98.8" y="106.6">2R9</text>
<text x="104.7" y="106.6">100</text>
<text x="116.4" y="104.8">2SK1984</text>
<text x="120.7" y="102.3">2VT1</text>
<text x="147.3" y="107.8">2C11</text>
<text x="191.8" y="106.6">2R12</text>
<text x="207.9" y="107.7">3C2</text>
<text x="228.3" y="106.6">3R5B</text>
<text x="241" y="106.6">3R6</text>
<text x="271.7" y="103.8">3CN1-14</text>
<text x="271.7" y="106.4">3CN1-15</text>
<text x="18.8" y="112.7">1VD1</text>
<text x="147.3" y="112.8">4n7</text>
<text x="152.2" y="112.8">1kv</text>
<text x="168.6" y="110.7">GND</text>
<text x="193.6" y="111.4">910</text>
<text x="207.9" y="112.7">1000mfx25v</text>
<text x="241" y="111.4">9k1</text>
<text x="256.1" y="112.7">3C3</text>
<text x="271.7" y="108.9">3CN1-16</text>
<text x="271.7" y="111.4">3CN1-17</text>
<text x="18.8" y="115.5">1N4007</text>
<text x="75.9" y="116.8">2R10</text>
<text x="112.7" y="118">2VD3</text>
<text x="228.3" y="119.3">3R5C</text>
<text x="253.6" y="115.3">470mfx25v</text>
<text x="64.5" y="122.1">1DA1</text>
<text x="75.9" y="121.6">470</text>
<text x="112.7" y="120.3">LL4148</text>
<text x="143.2" y="120.8">GND</text>
<text x="200.4" y="121.9">2R13</text>
<text x="204.2" y="120.8">GND</text>
<text x="241" y="121.9">3R6B</text>
<text x="249.9" y="120.8">GND</text>
<text x="34" y="130.8">1N4007</text>
<text x="34" y="128">1VD2</text>
<text x="118.4" y="129.2">2R11</text>
<text x="166.8" y="127.8">1PC1</text>
<text x="200.4" y="126.7">820</text>
<text x="202.9" y="129.5">2R14</text>
<text x="210.8" y="128.1">2C10</text>
<text x="218.4" y="128.1">10n*</text>
<text x="241" y="126.7">0jp</text>
<text x="254.5" y="128.3">JGND</text>
<text x="117.9" y="132">0.91e</text>
<text x="202.9" y="134.3">47k*</text>
<text x="271.7" y="134.3">3CN1-4</text>
<text x="271.7" y="136.8">3CN1-5</text>
<text x="32.6" y="143.2">47x400v</text>
<text x="32.6" y="138.1">1C7</text>
<text x="165.4" y="141.1">PC817</text>
<text x="241" y="142.2">2R16</text>
<text x="271.7" y="139.4">3CN1-6</text>
<text x="271.7" y="141.9">3CN1-7</text>
<text x="64.5" y="146.2">UC3842N</text>
<text x="73.4" y="149.8">2R8</text>
<text x="96.1" y="148.3">100x25v</text>
<text x="96.1" y="145.7">2C3</text>
<text x="203.1" y="145">DA2</text>
<text x="203.4" y="149.4">TL431</text>
<text x="241" y="147">8k2</text>
<text x="271.7" y="144.5">3CN1-8</text>
<text x="271.7" y="147">3CN1-9</text>
<text x="271.7" y="149.5">3CN1-10</text>
<text x="37.8" y="152.3">2R5</text>
<text x="45.7" y="153.5">2C4</text>
<text x="73.4" y="154.6">68k *(80khz)</text>
<text x="271.7" y="152.1">3CN1-11</text>
<text x="271.7" y="154.6">3CN1-12</text>
<text x="37.8" y="159.7">10k</text>
<text x="45.7" y="158.5">330</text>
<text x="58.4" y="158.5">2C7</text>
<text x="68.5" y="158.5">2C5</text>
<text x="106.6" y="161.1">2C12</text>
<text x="116.8" y="161.1">100n</text>
<text x="116.8" y="156">2C6</text>
<text x="196.5" y="156.4">GND</text>
<text x="237.2" y="156.4">GND</text>
<text x="255" y="156.4">GND</text>
<text x="58.4" y="163.6">330</text>
<text x="68.5" y="163.6">330</text>
<text x="106.6" y="166.2">100n</text>
<text x="13.7" y="173.7">1VD3</text>
<text x="21.3" y="173.7">1VD4</text>
<text x="37.8" y="172.7">2R7</text>
<text x="80.5" y="172.3">2VD4</text>
<text x="88.1" y="172.5">22v(1n4748a)</text>
<text x="11.2" y="176.5">1N4007</text>
<text x="21.3" y="176.5">1N4007</text>
<text x="37.8" y="177.5">10k</text>
</g>
<g font-size="2.8" fill="#008000">
<text x="265.1" y="56.6">3L1 ~2mkHn</text>
<text x="265.1" y="59.3">3X10mm</text>
<text x="265.1" y="61.9">13w 0.5mm</text>
<text x="265.1" y="87.1">3L1 ~5mkHn</text>
<text x="265.1" y="89.7">6X12mm</text>
<text x="265.1" y="92.4">15w 0.5mm</text>
</g>
<g font-size="2.4" fill="#808080">
<text x="135.2" y="24" transform="rotate(-90 135.2 24)">2</text>
<text x="173.3" y="22" transform="rotate(-90 173.3 22)">14</text>
<text x="131.5" y="26.5">3</text>
<text x="138.5" y="26.5">1</text>
<text x="108" y="34.1">12</text>
<text x="129.5" y="34.1">8</text>
<text x="173.3" y="32.9" transform="rotate(-90 173.3 32.9)">7</text>
<text x="108" y="39.2">13</text>
<text x="120.2" y="36.7">11</text>
<text x="129.5" y="39.2">9</text>
<text x="140.5" y="36.7">10</text>
<text x="149.9" y="36.7">1</text>
<text x="149.9" y="41.8">2</text>
<text x="160.8" y="39.2">3</text>
<text x="257.1" y="38" transform="rotate(-90 257.1 38)">1</text>
<text x="22.3" y="46.8">4</text>
<text x="34.4" y="46.8">3</text>
<text x="22.3" y="51.9">2</text>
<text x="34.4" y="51.9">1</text>
<text x="203.2" y="49.4">6</text>
<text x="214.1" y="51.9">4</text>
<text x="203.2" y="54.5">5</text>
<text x="257.1" y="66" transform="rotate(-90 257.1 66)">1</text>
<text x="149.9" y="72.2">5</text>
<text x="165.9" y="72.2">10</text>
<text x="151.8" y="79.8">4</text>
<text x="165.9" y="82.4">11</text>
<text x="149.9" y="87.5">2</text>
<text x="149.9" y="92.5">1</text>
<text x="165.9" y="92.5">6</text>
<text x="257.1" y="93.9" transform="rotate(-90 257.1 93.9)">1</text>
<text x="149.9" y="102.7">3</text>
<text x="165.9" y="102.7">7</text>
<text x="62.9" y="125.6">1</text>
<text x="85.2" y="125.6">8</text>
<text x="62.9" y="130.6">2</text>
<text x="66.8" y="126.7">COMP</text>
<text x="66.8" y="131.8">VFB</text>
<text x="76.8" y="126.7">VREF</text>
<text x="78" y="131.8">VCC</text>
<text x="85.2" y="130.6">7</text>
<text x="162" y="130.6">4</text>
<text x="176.6" y="130.6">1</text>
<text x="62.9" y="135.7">3</text>
<text x="66.8" y="136.8">ISENSE</text>
<text x="77.9" y="136.8">OUT</text>
<text x="85.2" y="135.7">6</text>
<text x="162" y="135.7">3</text>
<text x="176.6" y="135.7">2</text>
<text x="257.1" y="134.5" transform="rotate(-90 257.1 134.5)">1</text>
<text x="62.9" y="140.8">4</text>
<text x="66.8" y="141.9">RT/CT</text>
<text x="77.7" y="141.9">GND</text>
<text x="85.2" y="140.8">5</text>
<text x="198.7" y="140.8" transform="rotate(-90 198.7 140.8)">C</text>
<text x="203.8" y="140.8" transform="rotate(-90 203.8 140.8)">R</text>
<text x="198.7" y="145.5" transform="rotate(-90 198.7 145.5)">A</text>
</g>
<g font-size="2" fill="#808080">
<text x="175.6" y="24.3" transform="rotate(-90 175.6 24.3)">VDD</text>
<text x="175.6" y="32.7" transform="rotate(-90 175.6 32.7)">VSS</text>
<text x="26.4" y="42.1">1L1</text>
</g>
<g font-size="2" fill="#800000">
<text x="195.9" y="36.6" transform="rotate(-90 195.9 36.6)">+</text>
<text x="193.4" y="77.3" transform="rotate(-90 193.4 77.3)">+</text>
<text x="213.7" y="77.3" transform="rotate(-90 213.7 77.3)">+</text>
<text x="206.1" y="107.7" transform="rotate(-90 206.1 107.7)">+</text>
<text x="251.8" y="107.7" transform="rotate(-90 251.8 107.7)">+</text>
<text x="30.9" y="138.2" transform="rotate(-90 30.9 138.2)">+</text>
<text x="99.5" y="161.1" transform="rotate(-90 99.5 161.1)">+</text>
</g>
</svg>
